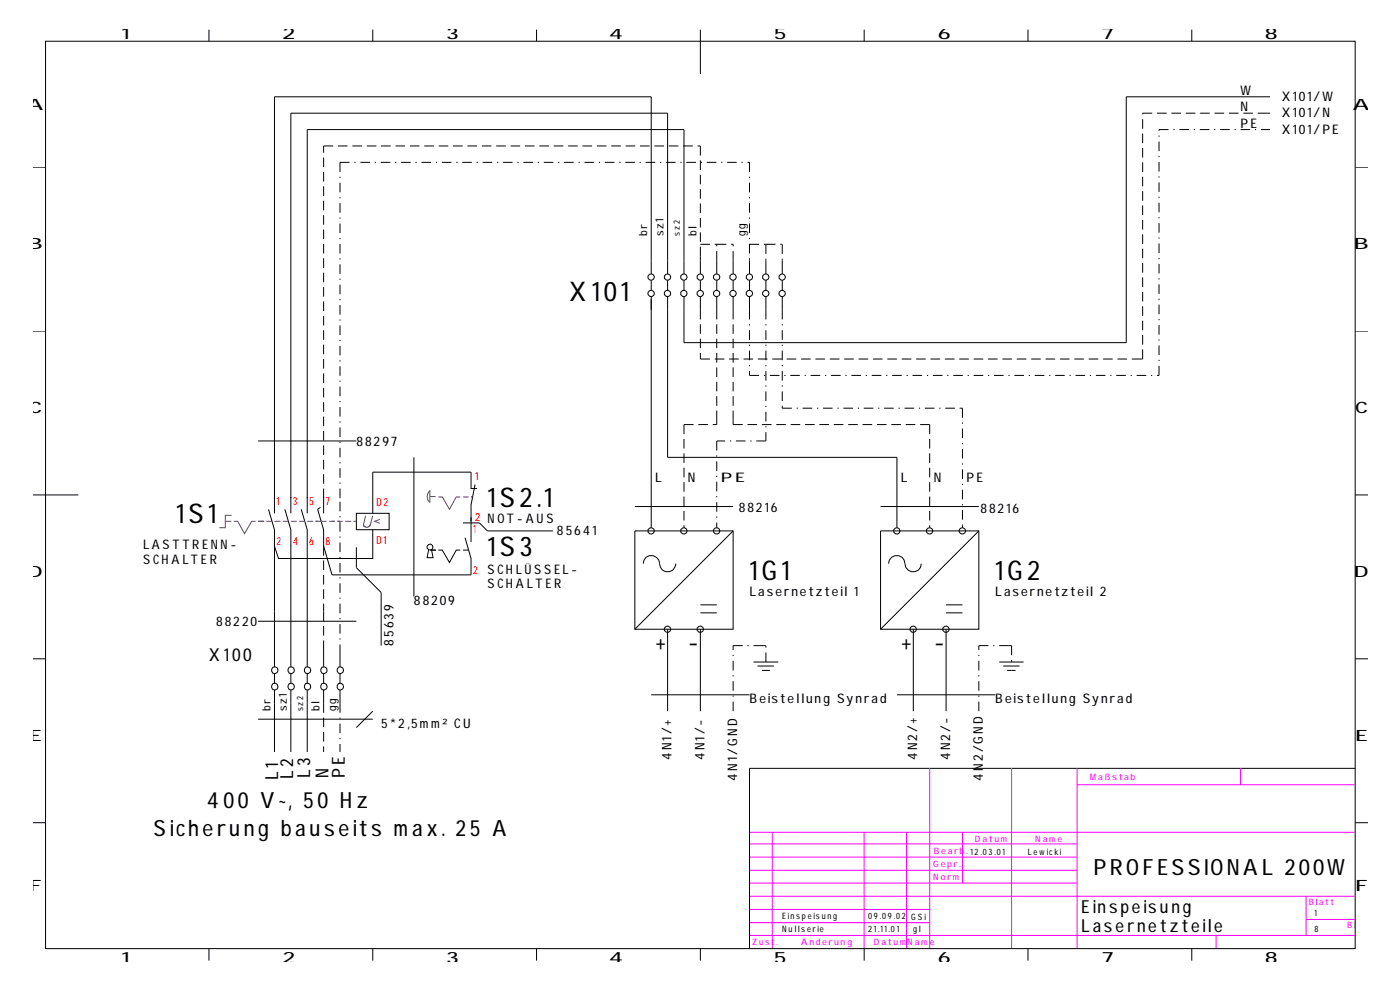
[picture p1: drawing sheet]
<svg xmlns="http://www.w3.org/2000/svg" width="297mm" height="210mm" viewBox="0 0 297 210" stroke-linecap="round" stroke-linejoin="round" font-family="sans-serif">
<g fill="none" stroke="#f0f" stroke-width=".21">
<path d="M158.8 176.3h128.4M158.8 178.7h69.5M163.7 176.3v24.6M183.1 176.3v24.6M192.1 176.3v24.6M197 162.7v38.2M204 176.3v10.7M214.4 162.7v38.2M228.3 166.2h58.9M228.3 162.7v38.2M262.9 162.7v3.5M158.8 189.8h128.4"/>
<path d="M158.8 198.1h128.4M158.8 181.5h69.5M158.8 187h69.5M158.8 184.3h69.5M158.8 195.4h38.2M158.8 192.6h38.2M257.7 198.1v2.8M276.8 189.8v8.3M276.8 194.7h10.4"/>
</g>
<g fill="none" stroke="#000" stroke-width=".21">
<path d="M9.7 8.7h277.5v192.2h-277.5zM44.3 6.3v2.4M79 6.3v2.4M113.7 6.3v2.4M148.4 6.3v9.4M183.1 6.3v2.4M217.8 6.3v2.4M252.6 6.3v2.4M7.1 35.4h2.6M68.6 33.4v2M68.6 36.4v2.1M68.6 39.5v2"/>
<path d="M70.6 30.9h-2v1.5M71.6 30.9h2.1M72.1 37.4v.3M72.1 38.7v2M74.1 34.4h-2v2M74.7 30.9h2M75.1 34.4h.3M76.4 34.4h2M77.7 30.9h2.1M79.4 34.4h.3M80.7 34.4h2M80.8 30.9h2"/>
<path d="M83.7 34.4h.3M83.8 30.9h2.1M85 34.4h2M86.9 30.9h2M88.1 34.4h.2M89.3 34.4h2.1M89.9 30.9h2M92.4 34.4h.2M93 30.9h2M93.6 34.4h2.1M96 30.9h2M96.7 34.4h.2"/>
<path d="M98 34.4h2M99.1 30.9h2M101 34.4h.3M102.1 30.9h2M102.3 34.4h2M105.2 30.9h2M105.3 34.4h.3M106.6 34.4h2M108.2 30.9h2M109.6 34.4h.3M110.9 34.4h2M111.3 30.9h2"/>
<path d="M114 34.4h.2M114.3 30.9h2M115.2 34.4h2.1M117.3 30.9h2.1M118.3 34.4h.2M119.5 34.4h2.1M120.4 30.9h2M122.6 34.4h.3M123.4 30.9h2.1M123.9 34.4h2M126.5 30.9h2M126.9 34.4h.3"/>
<path d="M128.2 34.4h2M129.5 30.9h2.1M131.2 34.4h.3M132.5 34.4h2M132.6 30.9h2M135.6 34.4h.2M135.6 30.9h2.1M136.8 34.4h2.1M138.7 30.9h2M139.9 34.4h.2M141.1 34.4h2.1M141.7 30.9h2.1"/>
<path d="M144.2 34.4h.2M144.8 30.9h2M145.5 34.4h2M147.8 30.9h.6v2M148.4 34v2M148.4 37v2M148.5 34.4h.3M149.8 34.4h2M152.8 34.4h.3M154.1 34.4h2M157.1 34.4h.3M158.4 34.4h.4v2"/>
<path d="M158.8 37.4v.3M158.8 38.7v2M242.1 25.2v2.1M242.1 28.3v2M242.1 31.3v2.1M242.1 34.4v2M242.1 37.4v2.1M244.2 24h-2.1v.2M245.2 24h2M245.6 28.7v.3M245.6 30v2M245.6 33v.3"/>
<path d="M245.6 34.3v2M245.6 37.4v.2M245.6 38.6v2.1M247.6 27.4h-2v.3M248.2 24h2.1M248.7 27.4h.2M249.9 27.4h2.1M251.3 24h2M253 27.4h.2M254.3 27.4h2M254.3 24h2.1M257.3 27.4h.3"/>
<path d="M257.4 24h2M258.6 27.4h2M260.4 24h2.1M261.6 27.4h.3M262.9 27.4h2M263.5 24h2M265.9 27.4h.3M266.5 24h2.7M267.2 27.4h2M269.2 20.5h-30.5v52.1h-93.8v-9.8M287.2 35.4h2.7M68.6 42.5v2"/>
<path d="M68.6 45.6v2M68.6 48.6v2M68.6 51.7v2M68.6 54.7v2M68.6 57.8v2M72.1 41.8v.2M72.1 43v2.1M72.1 46.1v.2M72.1 47.3v2.1M72.1 50.4v.2M72.1 51.7v2M72.1 54.7v.3"/>
<path d="M72.1 56v2M72.1 59v.3M138 58v-37.5h-79.8v88.2M138 59.4v2.1M141.5 58v-34h-79.9v84.7M141.5 59.4v2.1M144.9 58v-30.6h-79.8v81.3M144.9 59.4v2.1M148.4 40.1v2M148.4 43.1v2M148.4 46.2v2M148.4 49.2v2"/>
<path d="M148.4 52.3v5.7M148.4 59.4v2.1M148.4 51.7h2.1M151.5 51.7h2.4M151.9 51.7v.5M151.9 53.2v4.8M151.9 59.4v2.1M154.9 51.7h.5v.5M155.4 53.2v4.8M155.4 59.4v2.1M158.8 41.8v.2M158.8 43v2.1"/>
<path d="M158.8 46.1v.2M158.8 47.3v2.1M158.8 50.4v.2M158.8 51.7v2M158.8 54.7v3.3M158.8 59.4v2.1M158.8 51.7h2.1M161.9 51.7h2.4M162.3 51.7v2.1M162.3 54.8v3.2M162.3 59.4v2.1M165.4 51.7h.4v2.1"/>
<path d="M165.8 54.8v3.2M165.8 59.4v2.1M242.1 40.5v2M242.1 43.5v2.1M242.1 46.6v2M242.1 49.6v2.1M242.1 52.7v2M242.1 55.7v2.1M242.1 58.8v2M245.6 41.7v.2M245.6 42.9v2.1M245.6 46v.2"/>
<path d="M245.6 47.3v2M245.6 50.3v.3M245.6 51.6v2M245.6 54.6v.3M245.6 55.9v2M245.6 58.9v.3M7.1 70.1h2.6M68.6 60.8v2M68.6 63.9v2M68.6 66.9v2M68.6 69.9v2.1M68.6 73v2"/>
<path d="M68.6 76v2.1M68.6 79.1v2M72.1 60.3v2M72.1 63.3v.3M72.1 64.6v2M72.1 67.7v.2M72.1 68.9v2.1M72.1 72v.2M72.1 73.3v2M72.1 76.3v.3M72.1 77.6v2M138 62.8v49"/>
<path d="M141.5 62.8v34.1h48.6v14.9M148.4 62.8v4.9M148.4 68.7v2M148.4 71.7v2.1M148.4 74.8v1.2h2.1M151.5 76h2M151.9 62.8v4.9M151.9 68.7v2M151.9 71.7v2.1M151.9 74.8v2M151.9 77.8v2.1M154.5 76h2"/>
<path d="M155.4 62.8v4.9M155.4 68.7v2M155.4 71.7v2.1M155.4 74.8v2M155.4 77.8v2.1M157.6 76h2M158.8 62.8v4.9M158.8 68.7v.2M158.8 69.9v2.1M158.8 73v.3M158.8 74.3v2M158.8 77.3v.3"/>
<path d="M158.8 78.6v.9h2.1M160.6 76h2M161.9 79.5h.2M162.3 62.8v4.9M162.3 68.7v.2M162.3 69.9v2.1M162.3 73v.3M162.3 74.3v2M162.3 77.3v.3M162.3 78.6v2M163.2 79.5h2M163.7 76h2"/>
<path d="M165.8 62.8v4.9M165.8 68.7v.2M165.8 69.9v2.1M165.8 73v.3M165.8 74.3v2M165.8 77.3v.3M165.8 78.6v2M166.2 79.5h.3M166.7 76h2M167.5 79.5h2M169.8 76h2M170.5 79.5h.3"/>
<path d="M171.8 79.5h2M172.8 76h2M174.8 79.5h.3M175.9 76h2M176.1 79.5h2M178.9 76h2M179.2 79.5h.2M180.4 79.5h2.1M181.9 76h2.1M183.5 79.5h.2M184.7 79.5h2.1M185 76h2"/>
<path d="M187.8 79.5h.2M188 76h2.1M189.1 79.5h2M191.1 76h2M192.1 79.5h.3M193.4 79.5h2M194.1 76h2.1M196.4 79.5h.3M197.2 76h2M197.7 79.5h2M200.2 76h2.1M200.7 79.5h.3"/>
<path d="M202 79.5h2M203.3 76h2M205.1 79.5h.2M206.3 76h2.1M206.3 79.5h2.1M209.4 76h2M209.4 79.5h.2M210.7 79.5h2M212.4 76h2.1M213.7 79.5h.3M215 79.5h2M215.5 76h2"/>
<path d="M218 79.5h.3M218.5 76h2.1M219.3 79.5h2M221.6 76h2M222.3 79.5h.3M223.6 79.5h2M224.6 76h2.1M226.7 79.5h.2M227.7 76h2M227.9 79.5h2.1M230.7 76h2M231 79.5h.2"/>
<path d="M232.2 79.5h2.1M233.8 76h2M235.3 79.5h.2M236.6 79.5h2M236.8 76h2M239.6 79.5h.3M240.9 79.5h2M242.1 61.8v2.1M242.1 64.9v2M242.1 67.9v2M242.1 71v2M242.1 74v2h-2.2"/>
<path d="M243.9 79.5h.3M245.6 77.5v2h-.4M245.6 60.2v2M245.6 63.3v.2M245.6 64.5v2.1M245.6 67.6v.2M245.6 68.8v2.1M245.6 71.9v.3M245.6 73.2v2M245.6 76.2v.3M287.2 70.1h2.7M54.7 93.4h20.8"/>
<path d="M68.6 82.1v2.1M68.6 85.2v2M68.6 88.2v2.1M68.6 91.3v2M68.6 94.3v2.1M68.6 97.4v2M72.1 80.6v.3M72.1 81.9v2M72.1 84.9v.3M72.1 86.2v2M72.1 89.3v.2M72.1 90.5v2.1"/>
<path d="M72.1 93.6v.2M72.1 94.8v2.1M72.1 97.9v.2M72.1 99.2v2M87.7 96.9v29.4M144.9 93v2M144.9 96v2.1M144.9 99.1v2M147 89.9h-2.1v2.1M148 89.9h2M151.9 80.9v2M151.9 83.9v2.1"/>
<path d="M151.9 87v2.9h-.9M151.9 96.4v.3M151.9 97.7v2.1M153.7 93.4h-1.8v2M154.7 93.4h.2M155.4 80.9v2M155.4 83.9v2.1M155.4 87v2.9h2M156 93.4h2M158.4 89.9h2M159 93.4h.3M161.5 89.9h2"/>
<path d="M162.3 81.6v.3M162.3 82.9v2M162.3 86v.2M162.3 87.2v2.1M162.3 90.3v.2M162.3 91.5v1.9h-2M164.5 89.9h2M165.8 81.6v.3M165.8 82.9v2M165.8 86v.5h2M167.6 89.9h2M168.8 86.5h.3"/>
<path d="M170.1 86.5h2M170.6 89.9h2M173.1 86.5h.3M173.7 89.9h2M174.4 86.5h2M176.7 89.9h2M177.5 86.5h.2M178.7 86.5h2.1M179.7 89.9h2.1M181.8 86.5h.2M182.8 89.9h2M183 86.5h2.1"/>
<path d="M185.8 89.9h2.1M186.1 86.5h.3M187.4 86.5h2M188.9 89.9h2M190.4 86.5h.3M191.7 86.5h2M191.9 89.9h2.1M194.7 86.5h.3M195 89.9h2v2.1M196 86.5h2M197 93v2M197 96v2.1"/>
<path d="M197 99.1v2M199.1 86.5h.2M200.3 86.5h2.1M203.4 86.5h.6v2M204 89.5v.3M204 90.8v2M204 93.8v.3M204 95.1v2M204 98.1v.3M204 99.4v2M7.1 104.8h9.5M56.9 107.9l1.3 4.3v3.5"/>
<path d="M58.2 115.7v25.5M60.4 107.9l1.2 4.3v3.5M61.6 115.6v25.6M63.8 107.9l1.3 4.3v29M67.9 107.5l-.6 .4 1.3 4.3v3.5M68.6 100.4v2.1M68.6 103.5v5.2M68.6 115.7v2M68.6 118.7v2M72.1 102.2v.3M72.1 103.5v2M72.1 106.3v2"/>
<path d="M72.1 109.3v.3M72.1 110.6v2M72.1 113.6v.3M72.1 114.9v2M72.1 118v.2M72.1 119.2v2.1M75.5 108.7h7v3.5h-7zM75.5 115.9v4.3l5.3 5.3v11.3M79 112.2v6.1h-20l-.8-2.6M90.8 116.4l-.3 1.7h1.3l-.4-1.7M91.2 116.5h1.2M92.9 116.5h.8l1.5 2.6 1.5-2.6h.8"/>
<path d="M98.1 116.5h1.2M98.1 110.8h3.5l1.7 1.7h13.9M98.6 113.9l1.2 4.4v3.5h-29.4l-1.8-6.1M99.8 109.6v5.2M100.7 102.6l-.9 4.3v3.5M101.1 103.5h-1.3v-3.5h-20.8v8.7M134.5 112.5h20.9v20.8h-20.9zM134.5 107.3h20.9M136.3 119.4a1.74 1.74 0 0 1 1.7-1.8 1.74 1.74 0 0 1 1.8 1.8 1.74 1.74 0 0 0 1.7 1.8 1.74 1.74 0 0 0 1.8-1.8M144.9 102.1v2.1M144.9 105.2v2M144.9 108.2v2.1"/>
<path d="M144.9 111.3v.5M151.9 100.8v.2M151.9 102v2.1M151.9 105.1v.2M151.9 106.4v2M151.9 109.4v.3M151.9 110.7v1.1M155.4 112.5l-20.9 20.8M186.6 112.5h20.8v20.8h-20.8zM186.6 107.3h20.8M188.3 119.4a1.74 1.74 0 0 1 1.7-1.7 1.74 1.74 0 0 1 1.8 1.7 1.74 1.74 0 0 0 1.7 1.7 1.74 1.74 0 0 0 1.7-1.7M197 102.1v2.1"/>
<path d="M197 105.2v2M197 108.2v2.1M197 111.3v.5M204 102.5v.2M204 103.7v2.1M204 106.8v.2M204 108v2.1M204 111.1v.7M207.4 112.5l-20.8 20.8M287.2 104.8h2.7M7.1 139.5h2.6M54.7 131.6h20.8"/>
<path d="M68.6 121.8v2M68.6 124.8v2M68.6 127.9v3.7M68.6 132.6v2M68.6 135.7v5.5M72.1 122.3v.2M72.1 123.5v2.1M72.1 126.6v.2M72.1 127.9v2M72.1 130.9v.3M72.1 132.2v2M72.1 135.2v.3"/>
<path d="M72.1 136.5v4.7M141.5 133.3v17.3M148.4 133.3v17.3M148.4 128.1h3.5M148.4 129.8h3.5M155.4 138.7v.3M155.4 140v2M157.4 136.8h-2v.9M158.4 136.8h.3M159.7 136.8h2.6v.4M162.3 138.2v2M193.5 133.3v17.3"/>
<path d="M200.5 128.1h3.5M200.5 129.8h3.5M200.5 133.3v17.3M207.4 138.7v.3M207.4 140v2M209.5 136.8h-2.1v.9M210.5 136.8h.2M211.8 136.8h2.6v2M214.4 139.8v.4M287.2 139.5h2.7M54.7 152.3h24.3M58.2 142.7v2"/>
<path d="M58.2 146.1v13.2M61.6 142.7v2M61.6 146.1v13.2M65.1 142.7v2M65.1 146.1v13.2M68.6 142.7v2M68.6 146.1v4.9M68.6 152v2M68.6 155v2.1M68.6 158.1v1.2M72.1 142.7v2M72.1 146.1v4.9"/>
<path d="M72.1 152v.2M72.1 153.3v2M72.1 156.3v.3M72.1 157.6v1.7M79 150.6l-3.5 3.5M138 147.2h20.8M155.4 143v.3M155.4 144.3v2M155.4 147.3v.3M155.4 148.6v2M159.7 140.2h5.2M160.5 141.1h3.5"/>
<path d="M161.5 142h1.7M190.1 147.2h20.8M207.4 143v.3M207.4 144.3v2M207.4 147.3v.3M207.4 148.6v2M211.8 140.2h5.1M212.6 141.1h3.5M213.4 142h1.8M7.1 174.3h2.6M287.2 162.7h-128.4v38.2M287.2 174.3h2.7"/>
<path d="M44.3 200.9v2.6M79 200.9v2.6M113.7 200.9v2.6M148.4 200.9v2.6M183.1 200.9v2.6M217.8 200.9v2.6M252.6 200.9v2.6"/>
<circle cx="138" cy="58.7" r=".68"/>
<circle cx="141.5" cy="58.7" r=".68"/>
<circle cx="144.9" cy="58.7" r=".68"/>
<circle cx="148.4" cy="58.7" r=".68"/>
<circle cx="151.9" cy="58.7" r=".68"/>
<circle cx="155.4" cy="58.7" r=".68"/>
<circle cx="158.8" cy="58.7" r=".68"/>
<circle cx="162.3" cy="58.7" r=".68"/>
<circle cx="165.8" cy="58.7" r=".68"/>
<circle cx="138" cy="62.2" r=".68"/>
<circle cx="141.5" cy="62.2" r=".68"/>
<circle cx="144.9" cy="62.2" r=".68"/>
<circle cx="148.4" cy="62.2" r=".68"/>
<circle cx="151.9" cy="62.2" r=".68"/>
<circle cx="155.4" cy="62.2" r=".68"/>
<circle cx="158.8" cy="62.2" r=".68"/>
<circle cx="162.3" cy="62.2" r=".68"/>
<circle cx="165.8" cy="62.2" r=".68"/>
<circle cx="91.2" cy="115.9" r=".63"/>
<circle cx="138" cy="112.5" r=".68"/>
<circle cx="144.9" cy="112.5" r=".68"/>
<circle cx="151.9" cy="112.5" r=".68"/>
<circle cx="190.1" cy="112.5" r=".68"/>
<circle cx="197" cy="112.5" r=".68"/>
<circle cx="204" cy="112.5" r=".68"/>
<circle cx="141.5" cy="133.3" r=".68"/>
<circle cx="148.4" cy="133.3" r=".68"/>
<circle cx="193.5" cy="133.3" r=".68"/>
<circle cx="200.5" cy="133.3" r=".68"/>
<circle cx="58.2" cy="145.4" r=".73"/>
<circle cx="58.2" cy="142" r=".73"/>
<circle cx="61.7" cy="142" r=".73"/>
<circle cx="61.7" cy="145.4" r=".73"/>
<circle cx="65.1" cy="145.4" r=".73"/>
<circle cx="65.1" cy="142" r=".73"/>
<circle cx="68.6" cy="145.4" r=".73"/>
<circle cx="68.6" cy="142" r=".73"/>
<circle cx="72.1" cy="142" r=".73"/>
<circle cx="72.1" cy="145.4" r=".73"/>
</g>
<g fill="none" stroke="#00f" stroke-width=".21">
<path d="M47.8 110.4h1.2M49.1 109.1h-1.3v2.7h-1.3M49.5 110.4h.9l1.4 2.6 1.5-2.6h.9M54.7 110.4h1.3M56.5 110.4h1.2M58.2 110.4h1.2M59.9 110.4h1.2M61.6 110.4h1.3M63.4 110.4h1.2M65.1 110.4h1.3M66.9 110.4h2.3M69.8 110.4h1.2"/>
<path d="M71.5 110.4h1.1M73.2 110.4h1.2M74.9 110.4h.6M77.5 109.2l-.5 2.2 .6 .3h.3l.5-.3 .6-2.2M80.5 110l-1.1 .4 1.1 .4M91.1 103.9v2.5a1.66 1.66 0 0 1 0-2.5zM91.1 105.2h1.2M92.9 105.3h.8l1.5 2.6 1.5-2.6h.8M98.1 105.3h1.2M99.8 105.3h.4"/>
</g>
<g font-size="5.8">
<text x="120.6" y="63.9">X101</text>
<text x="103.3" y="107.3">1S2.1</text>
<text x="37.3" y="110.8">1S1</text>
<text x="103.3" y="117.7">1S3</text>
<text x="158.8" y="122.9">1G1</text>
<text x="210.9" y="122.9">1G2</text>
</g>
<g font-size="4.7">
<text x="138.9" y="137.6">+</text>
<text x="145.8" y="137.6">-</text>
<text x="190.9" y="137.6">+</text>
<text x="197.9" y="137.6">-</text>
<text x="43.9" y="171">400 V~, 50 Hz</text>
<text x="32.5" y="177.1">Sicherung bauseits max. 25 A</text>
<text x="231.7" y="185.3">PROFESSIONAL 200W</text>
</g>
<g font-size="3.8">
<text x="44.3" y="140">X100</text>
<text x="58.9" y="165.2" transform="rotate(-90 58.9 165.2)">L1</text>
<text x="62.1" y="164.9" transform="rotate(-90 62.1 164.9)">L2</text>
<text x="65.7" y="164.7" transform="rotate(-90 65.7 164.7)">L3</text>
<text x="69.6" y="164.8" transform="rotate(-90 69.6 164.8)">N</text>
<text x="73.1" y="164.8" transform="rotate(-90 73.1 164.8)">PE</text>
<text x="229.1" y="193.3">Einspeisung</text>
<text x="229.1" y="197.5">Lasernetzteile</text>
</g>
<g font-size="3.3">
<text x="25.7" y="8.2">1</text>
<text x="59.9" y="8.2">2</text>
<text x="94.6" y="8.2">3</text>
<text x="129" y="8.2">4</text>
<text x="164" y="8.2">5</text>
<text x="198.7" y="8.2">6</text>
<text x="233.4" y="8.2">7</text>
<text x="268.1" y="8.2">8</text>
<text x="5.7" y="23.3">A</text>
<text x="286.7" y="23.3">A</text>
<text x="5.9" y="52.8">B</text>
<text x="286.9" y="52.8">B</text>
<text x="6.2" y="87.5">C</text>
<text x="287.2" y="87.5">C</text>
<text x="5.9" y="122.2">D</text>
<text x="286.9" y="122.2">D</text>
<text x="6.2" y="156.9">E</text>
<text x="287.2" y="156.9">E</text>
<text x="6.2" y="188.8">F</text>
<text x="287.2" y="188.8">F</text>
<text x="25.7" y="203.9">1</text>
<text x="59.9" y="203.9">2</text>
<text x="94.6" y="203.9">3</text>
<text x="129" y="203.9">4</text>
<text x="164" y="203.9">5</text>
<text x="198.7" y="203.9">6</text>
<text x="233.4" y="203.9">7</text>
<text x="268.1" y="203.9">8</text>
</g>
<g font-size="2.8">
<text x="262.9" y="20.1">W</text>
<text x="262.9" y="23.6">N</text>
<text x="271.6" y="21.4">X101/W</text>
<text x="262.9" y="27">PE</text>
<text x="271.6" y="24.8">X101/N</text>
<text x="271.6" y="28.3">X101/PE</text>
<text x="75.5" y="94.4">88297</text>
<text x="138.9" y="102">L</text>
<text x="145.8" y="102">N</text>
<text x="152.7" y="102">PE</text>
<text x="190.9" y="102">L</text>
<text x="197.9" y="102">N</text>
<text x="204.8" y="102">PE</text>
<text x="103.3" y="110.8">NOT- AUS</text>
<text x="118" y="113.3">85641</text>
<text x="156.5" y="108.4">88216</text>
<text x="207.8" y="108.6">88216</text>
<text x="30.3" y="116.3">LASTTRENN-</text>
<text x="30.3" y="119.4">SCHALTER</text>
<text x="103.3" y="121.5">SCHLÜSSEL-</text>
<text x="103.3" y="124.6">SCHALTER</text>
<text x="87.7" y="128.1">88209</text>
<text x="158.8" y="126.3">Lasernetzteil 1</text>
<text x="210.9" y="126.3">Lasernetzteil 2</text>
<text x="45.8" y="132.5">88220</text>
<text x="83.4" y="136.8" transform="rotate(-90 83.4 136.8)">85639</text>
<text x="158.8" y="148.9">Beistellung Synrad</text>
<text x="210.9" y="148.9">Beistellung Synrad</text>
<text x="80.8" y="154.1">5*2,5mm² CU</text>
<text x="142.3" y="161.1" transform="rotate(-90 142.3 161.1)">4N1/+</text>
<text x="149.3" y="161.1" transform="rotate(-90 149.3 161.1)">4N1/-</text>
<text x="194.4" y="161.1" transform="rotate(-90 194.4 161.1)">4N2/+</text>
<text x="201.3" y="161.1" transform="rotate(-90 201.3 161.1)">4N2/-</text>
<text x="156.2" y="165.4" transform="rotate(-90 156.2 165.4)">4N1/GND</text>
<text x="208.3" y="165.4" transform="rotate(-90 208.3 165.4)">4N2/GND</text>
</g>
<g font-size="2.4">
<text x="137.2" y="50" transform="rotate(-90 137.2 50)">br</text>
<text x="140.6" y="50" transform="rotate(-90 140.6 50)">sz1</text>
<text x="147.6" y="50" transform="rotate(-90 147.6 50)">bl</text>
<text x="158" y="50" transform="rotate(-90 158 50)">gg</text>
<text x="57.3" y="150.6" transform="rotate(-90 57.3 150.6)">br</text>
<text x="60.8" y="150.6" transform="rotate(-90 60.8 150.6)">sz1</text>
<text x="67.7" y="150.6" transform="rotate(-90 67.7 150.6)">bl</text>
<text x="71.2" y="150.6" transform="rotate(-90 71.2 150.6)">gg</text>
</g>
<g font-size="2.4" fill="#f00">
<text x="100.7" y="101.6">1</text>
<text x="58.6" y="106.9">1</text>
<text x="62.1" y="106.9">3</text>
<text x="65.5" y="106.9">5</text>
<text x="69" y="106.9">7</text>
<text x="79.8" y="107.2">D2</text>
<text x="100.2" y="112.9">1</text>
<text x="100.7" y="110.3">2</text>
<text x="58.6" y="115.5">2</text>
<text x="62.1" y="115.5">4</text>
<text x="65.5" y="115.5">6</text>
<text x="69" y="115.5">8</text>
<text x="79.8" y="115.2">D1</text>
<text x="100.2" y="121.6">2</text>
</g>
<g font-size="1.9">
<text x="144.1" y="50" transform="rotate(-90 144.1 50)">sz2</text>
<text x="64.3" y="150.6" transform="rotate(-90 64.3 150.6)">sz2</text>
<text x="217.8" y="181">Lewicki</text>
<text x="165.8" y="194.7">Einspeisung</text>
<text x="165.8" y="197.5">Nullserie</text>
<text x="184" y="194.7">09.09.02</text>
<text x="184" y="197.5">21.11.01</text>
<text x="193.1" y="194.9">GSi</text>
<text x="193.5" y="197.5">gl</text>
<text x="278.6" y="194">1</text>
<text x="278.6" y="197.5">8</text>
</g>
<g font-size="1.9" fill="#f0f">
<text x="231" y="165.3">Maßstab</text>
<text x="206.6" y="178.2">Datum</text>
<text x="219.4" y="178.2">Name</text>
<text x="197.8" y="183.7">Gepr.</text>
<text x="197.9" y="180.9">Bearb. 12.03.01</text>
<text x="197.8" y="186.4">Norm</text>
<text x="277.4" y="191.7">Blatt</text>
<text x="285.5" y="196.6">Bl</text>
<text x="159.4" y="200.3">Zust.</text>
<text x="169.8" y="200.3">Änderung</text>
<text x="185.2" y="200.2">DatumName</text>
</g>
</svg>
